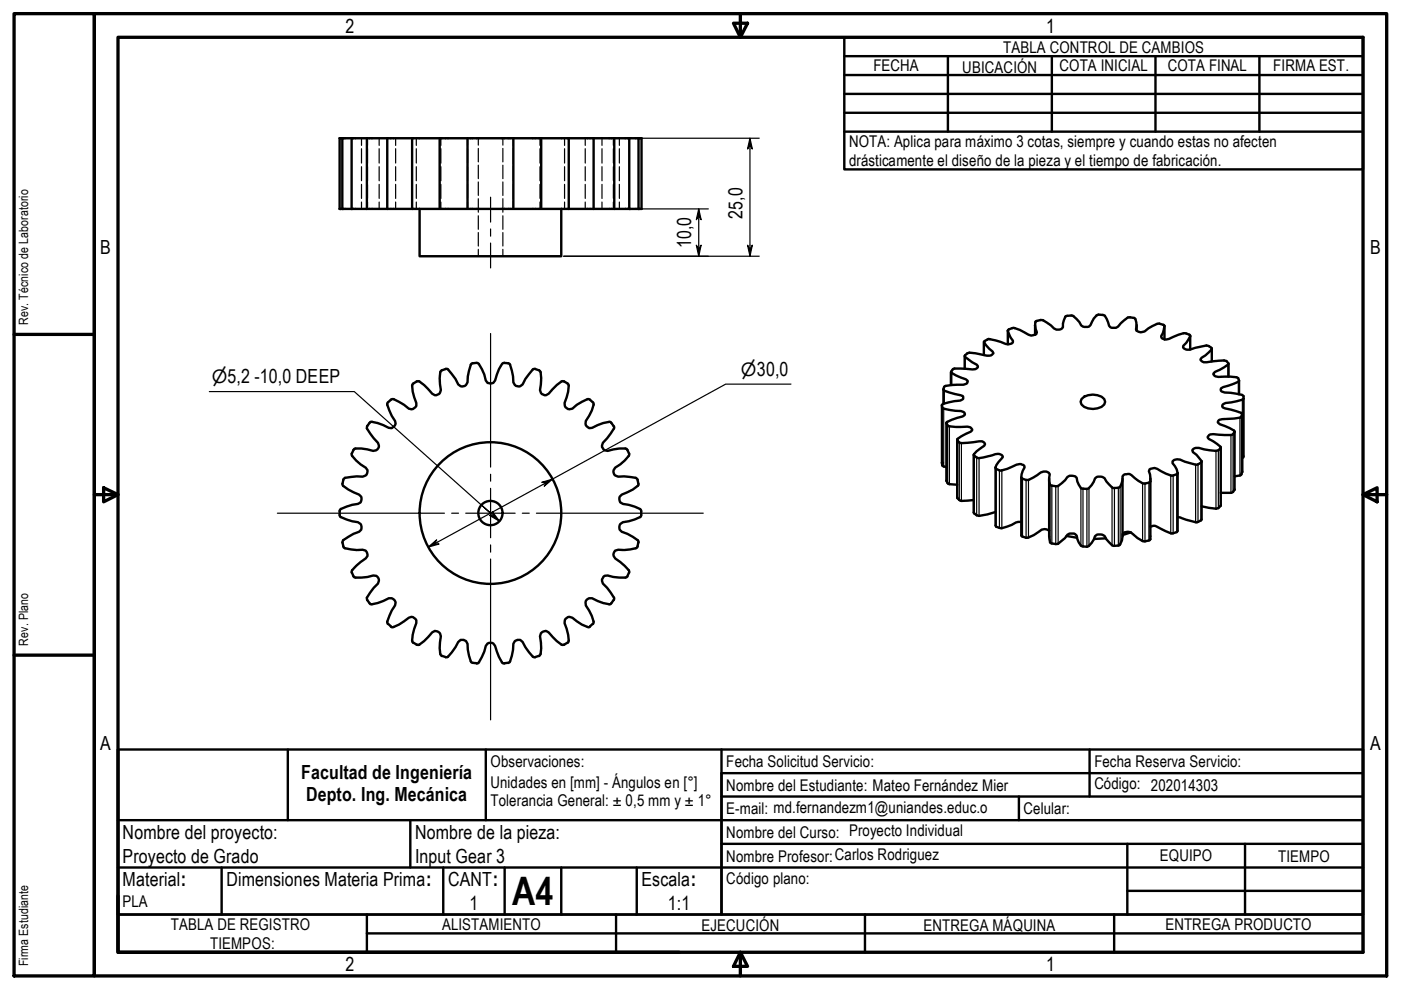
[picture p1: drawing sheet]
<svg xmlns="http://www.w3.org/2000/svg" width="297mm" height="210mm" viewBox="0 0 297 210" stroke-linecap="round" stroke-linejoin="round" font-family="sans-serif">
<!-- layer: Hidden (ISO) -->
<g fill="none" stroke="#000" stroke-width=".25">
<path d="M76.6 29.3v1.5M76.6 31.5v3.1M76.6 35.3v3M76.6 39.1v3M77.9 29.3v1.5M77.9 31.5v3.1M77.9 35.3v3M77.9 39.1v3M80.4 29.3v1.5M80.4 31.5v3.1M80.4 35.3v3M80.4 39.1v3"/>
<path d="M83.9 29.3v1.5M83.9 31.5v3.1M83.9 35.3v3M83.9 39.1v3M88.3 29.3v1.5M88.3 31.5v3.1M88.3 35.3v3M88.3 39.1v3M93.5 29.3v1.5M93.5 31.5v3.1M93.5 35.3v3M93.5 39.1v3"/>
<path d="M99.1 29.3h.1M99.1 29.3v1.5M99.1 31.5v3.1M99.1 35.3v3M99.1 39.1v3M101.4 29.3v1.5M101.4 31.5v2.8M101.4 35v2.9M101.4 38.6v2.8M106.6 29.3v1.5M106.6 31.5v2.8M106.6 35v2.9"/>
<path d="M106.6 38.6v2.8M108.8 29.3h.1M108.8 29.3v1.5M108.8 31.5v3.1M108.8 35.3v3M108.8 39.1v3M114.5 29.3v1.5M114.5 31.5v3.1M114.5 35.3v3M114.5 39.1v3M119.7 29.3v1.5M119.7 31.5v3.1"/>
<path d="M119.7 35.3v3M119.7 39.1v3M124.1 29.3v1.5M124.1 31.5v3.1M124.1 35.3v3M124.1 39.1v3M127.6 29.3v1.5M127.6 31.5v3.1M127.6 35.3v3M127.6 39.1v3M130 29.3v1.5M130 31.5v3.1"/>
<path d="M130 35.3v3M130 39.1v3M131.3 29.3v1.5M131.3 31.5v3.1M131.3 35.3v3M131.3 39.1v3M76.6 42.8v1.5M77.9 42.8v1.5M80.4 42.8v1.5M83.9 42.8v1.5M88.3 42.8v1.5M93.5 42.8v1.5"/>
<path d="M99.1 44.3h.1M99.1 42.8v1.5M101.4 42.1v2.9M101.4 45.8v2.8M101.4 49.3v2.9M101.4 52.9v1.4M106.6 42.1v2.9M106.6 45.8v2.8M106.6 49.3v2.9M106.6 52.9v1.4M108.8 42.8v1.5M114.5 42.8v1.5"/>
<path d="M119.7 42.8v1.5M124.1 42.8v1.5M127.6 42.8v1.5M130 42.8v1.5M131.3 42.8v1.5"/>
</g>
<!-- layer: Visible (ISO) -->
<g fill="none" stroke="#000" stroke-width=".51">
<path d="M72 29.3h64v15h-64zM72.6 29.3v15M74.5 29.3v15M77.8 29.3v15M82.1 29.3v15M87.4 29.3v15M93.2 29.3v15M99.1 29.3v15M108.8 29.3v15M114.7 29.3v15M120.6 29.3v15M125.9 29.3v15"/>
<path d="M130.2 29.3v15M133.4 29.3v15M135.4 29.3v15M89 44.3v10h30v-10M93.7 78.5l-.2 .1a7.8 7.8 0 0 0 0 4.1 1.12 1.12 0 0 1-.7 1 1.12 1.12 0 0 1-1.2-.2 8.3 8.3 0 0 0-3-2.7l-.3 .1M94.5 78.2l-.8 .3M100.2 77l-.3 .1a9.8 9.8 0 0 0-.8 4 1.13 1.13 0 0 1-.8 .8 1.13 1.13 0 0 1-1.1-.4 11.7 11.7 0 0 0-2.4-3.3h-.3M101.1 76.9l-.9 .1M101.1 76.9l.2 .1a8.3 8.3 0 0 1 1.7 3.7 1.08 1.08 0 0 0 1 .6 1.08 1.08 0 0 0 1-.6 8.3 8.3 0 0 1 1.6-3.7l.3-.1M106.9 76.9l.3 .1a.85 .85 0 0 1 .9 .3l.7 2.5v1.3a1.14 1.14 0 0 0 2 .4 10.1 10.1 0 0 1 2.4-3.3h.3M113.5 78.2l1 .4a7.8 7.8 0 0 1 0 4.1 1.12 1.12 0 0 0 .7 1 1.12 1.12 0 0 0 1.1-.2 8.3 8.3 0 0 1 3-2.7l.3 .1M201.6 78.9v2.7"/>
<path d="M204.5 75.5v2.6M208.6 72.5v2.8M213.7 70.1v2.9M219.5 68.9v2.1M241 68.9v1.2M246.9 69.1l-.3 1.5-.4 .7a1.17 1.17 0 0 0 1.6 .6 9.7 9.7 0 0 1 3.5-1.3l1 .5a4.9 4.9 0 0 1-1.4 2.2 .66 .66 0 0 0 .8 .8h.6l3.5-.8 .5 .1 .6 .5a5.4 5.4 0 0 1-2.1 2l-.2 .5a1.28 1.28 0 0 0 1.2 .4l2.5-.3 1.2-.1 .5 .2 .4 .4-.1 .3-1.7 1.1-1 .4-.4 .5 .5 .5 .6 .1h2.6l1.2 .1 .4 .2 .2 .5-.1 .2-3.7 1.4a.49 .49 0 0 0 .2 .7l.6 .2a12 12 0 0 1 3.8 .7l.2 .1v12.7l-.3 .3M246.9 69.1l-.1-.2a2.09 2.09 0 0 0-2.5 .2l-.8 .5a1.85 1.85 0 0 1-2.3 .7l-.3-.5a3.1 3.1 0 0 0-.3-2.3l-1.5-.2-1.5 1.3-.6 .7-.7 .2a1 1 0 0 1-1.2-.4 4.1 4.1 0 0 0-1-2.3 1.59 1.59 0 0 0-2.2 .7l-.7 1.4a1.44 1.44 0 0 1-2.3-.6l-1.5-1.4a1.95 1.95 0 0 0-1.5 .3l-.5 1.4v.8a1.33 1.33 0 0 1-1.9 .2l-1.5-1.2a1.95 1.95 0 0 0-2.4-.3 3.1 3.1 0 0 0 .2 2.4 1.08 1.08 0 0 1-1.2 .7l-.5-.2a7 7 0 0 0-3.5-1.4l-.9 .3a3.9 3.9 0 0 0 1.1 2.3 1.01 1.01 0 0 1-1.6 .7l-1-.4-2.6-.6-.9 .5a4.4 4.4 0 0 0 1.7 2.1l.2 .4-.1 .1a1.14 1.14 0 0 1-1.3 .4 10.1 10.1 0 0 0-4.1-.5l-.5 .4v.4l2.5 1.6 .2 .5a1.18 1.18 0 0 1-1.1 .5l-2.6-.2-1.5 .1-.4 .8 1 .6 2.1 .8 .4 .3-.2 .6-.7 .3h-2.6l-1.2 .2-.3 .3-.2 .4 .2 .3 4 1.2v.6l-.6 .3a11.6 11.6 0 0 0-3.8 .9l-.1 .1M246.9 69.1v2.9M252.3 71.2v2.9M256.9 73.9v2.7M260.5 77.1v2.8M74.5 96.2v.2a7.9 7.9 0 0 0 3 2.8 1.08 1.08 0 0 1 0 1.6l-.6 .3a9.2 9.2 0 0 0-4 .4l-.3 1.1"/>
<path d="M75 95.4l-.4 .8M78.4 89.6l-.6 1a9.5 9.5 0 0 0 2.3 3.3l.2 .6a1.09 1.09 0 0 1-.5 1l-.7 .1a8.3 8.3 0 0 0-4-.4l-.2 .2M82.2 85.3l-.1 .2a9.7 9.7 0 0 0 1.7 3.8 1.09 1.09 0 0 1-.2 1.1 1.09 1.09 0 0 1-1.2 .3 8.5 8.5 0 0 0-3.9-1.3l-.1 .2M82.9 84.7l-.6 .6M88.4 80.9l-1 .6a7.7 7.7 0 0 0 .9 3.9 1.14 1.14 0 0 1-1.6 1.2 8.8 8.8 0 0 0-3.6-2l-.2 .1M119.6 80.9l.9 .6a7.7 7.7 0 0 1-.8 3.9 1.16 1.16 0 0 0 1.6 1.2 8.2 8.2 0 0 1 3.5-2l.3 .1M125.1 84.7l.6 .6M125.7 85.3l.2 .2a7.6 7.6 0 0 1-1.7 3.8 1.09 1.09 0 0 0 .2 1.1 1.09 1.09 0 0 0 1.1 .3 8.5 8.5 0 0 1 3.9-1.3l.7 .9M130.1 90.3l.1 .3a11.5 11.5 0 0 1-2.4 3.3l-.2 .9a1.18 1.18 0 0 0 1.2 .8 8.3 8.3 0 0 1 4-.4l.2 .2M133 95.4l.4 .8M133.4 96.2v.2a7.9 7.9 0 0 1-3 2.8 1.08 1.08 0 0 0 0 1.6l.7 .3a8.8 8.8 0 0 1 4 .4l.1 .2M199.7 85.9v12.2l.1 .7 .9 .2"/>
<path d="M199.7 85.9l.1 .7 4.5 .7a.49 .49 0 0 1 .2 .7l-.4 .3-2.3 .7-1.1 .6v.2l.3 .5 .3 .1 3.8 .1a1.07 1.07 0 0 1 1 .5l-.3 .5a7.7 7.7 0 0 0-2.9 1.7l.5 .6 .4 .2 3.8-.4a1.07 1.07 0 0 1 1.2 .4l.1 .2-.2 .3a5.2 5.2 0 0 0-2.3 2l.9 .6 3.2-.6a1.34 1.34 0 0 1 2.1 .4l-.3 .4a2.91 2.91 0 0 0-1.2 2 1.48 1.48 0 0 0 1.3 .4l2.2-.7a2.26 2.26 0 0 1 2.4-.4l.2 .5-.6 1.5-.1 .7M200 82.6v3M200.7 89.6v12.4l.3 .6 1.9 .2M202.9 93.3v12.2l.5 .5 .4 .2 2.6-.2M206.4 96.4v12.3a1.43 1.43 0 0 0 1.2 .7l3.5-.8M211.1 99.2v12.2l.1 .3a2.17 2.17 0 0 0 2.3 0l1-.4a2.57 2.57 0 0 1 2-.6M229.3 84.6a3.5 3.5 0 0 1 4.8 0l.2 .6a2.29 2.29 0 0 1-2.6 1.5 2.29 2.29 0 0 1-2.6-1.5zM254.8 97.9v12.2a1.56 1.56 0 0 1-1.3 .6l-3.8-1.1M258.8 94.9v12.3a1.09 1.09 0 0 1-1 .7l-3-.5M261.7 91.5v12.4l-.3 .4-.4 .2h-2.2M262.7 80.7v2.9M263.4 87.8v12.2l-.3 .7-1.4 .3"/>
<path d="M263.7 84.5l-.3 .2-2.4 .6-1.2 .1-.5 .3a.46 .46 0 0 0 0 .7l2.8 .8 1.2 .5-.1 .6-.3 .3-3.8 .3-.5 .1-.3 .3v.3l.3 .4 2.1 .8 .9 .5 .1 .3-.3 .4-.4 .2-4.4-.1-.5 .5-.1 .1 .3 .4a6.6 6.6 0 0 1 2.5 1.8 1.09 1.09 0 0 1-1 .7l-2.5-.3a2.24 2.24 0 0 0-2.3-.1l-.2 .3 .1 .4a5.5 5.5 0 0 1 1.9 2.1 1.56 1.56 0 0 1-1.3 .5l-2.3-.6a2.09 2.09 0 0 0-2.4-.3l-.2 .2v.4l.9 1.3 .2 .8M72.6 102.6v.2a9 9 0 0 0 3.5 2.1 1.09 1.09 0 0 1 .5 1 1.09 1.09 0 0 1-.7 .9 8.8 8.8 0 0 0-3.8 1.3v1.4a10.4 10.4 0 0 0 3.8 1.2l.7 .7a1.15 1.15 0 0 1-.5 1.3 9 9 0 0 0-3.5 2.1v.2M72.6 115l.1 .3a.91 .91 0 0 0 .5 .9l2.4 .4h1.3l.6 .1 .4 .9v.3l-.4 .5a9.6 9.6 0 0 0-3 2.7v.3M135.2 101.7l.1 .9M135.2 115.9l-.1 .2a8.8 8.8 0 0 1-4 .5l-.7 .1-.2 .3a1.03 1.03 0 0 0 .2 1.4 9.6 9.6 0 0 1 3 2.7v.3M135.3 115l-.1 .9M135.4 102.6v.2a8.7 8.7 0 0 1-3.6 2.1 1.09 1.09 0 0 0-.5 1 1.09 1.09 0 0 0 .8 .9 7.9 7.9 0 0 1 3.8 1.3v1.4a9.3 9.3 0 0 1-3.8 1.2l-.7 .7a1.15 1.15 0 0 0 .4 1.3 8.7 8.7 0 0 1 3.6 2.1v.2M216.5 101.3l.1 12.4a2.15 2.15 0 0 0 2.6-.3l1-.6a1.77 1.77 0 0 1 2.2-.3M222.4 101.4v12.3l.2 1.3a1.73 1.73 0 0 0 2.5-.3l.7-.6 .5-.7 .8-.3a1.05 1.05 0 0 1 1.2 .5 2.63 2.63 0 0 0 1.3 2.3h.8a2.14 2.14 0 0 0 1.5-1.5l.3-.7a1.49 1.49 0 0 1 2.4 .6l1.4 1.4a1.48 1.48 0 0 0 1.5-.3l.4-.8 .1-.9v-12.2M226.1 113.6l2.2 .4M234.4 114.1l-2.4 .2M239.8 112.9l-1.8 .5"/>
<path d="M243.9 101.4v12.9a1.55 1.55 0 0 1-1.6 .4l-1.1-.6-.9-.8a1.48 1.48 0 0 0-2.3 0M249.7 100.3l-.2 .3a1.92 1.92 0 0 1-2.3-.2l-1-.5a2 2 0 0 0-2.5-.4l-.1 .4a3.4 3.4 0 0 1 .2 2.4h-.2a1.89 1.89 0 0 1-2.2-.3l-1.5-1.3-.8-.2a1.08 1.08 0 0 0-1.1 .5 3.7 3.7 0 0 1-.6 2.3l-1.4 .2a5.8 5.8 0 0 1-1.8-2.1l-.8-.3a1.29 1.29 0 0 0-1.2 .3 3.4 3.4 0 0 1-1.8 2.3l-1-.1a3.6 3.6 0 0 1-1.1-2.3 1.5 1.5 0 0 0-2.5 .5l-.7 .7a1.89 1.89 0 0 1-2.5 .3l-.2-.8 .2-1.4a1.3 1.3 0 0 0-1.9-.4 7.6 7.6 0 0 1-2.9 1.6l-1.2-.4-.1-.1M249.7 100.3l-.1 12.4-1.1 .4-3.6-1.6-1 .2M74.6 121.4l.3 .8M74.9 122.2l.2 .2a9.2 9.2 0 0 0 4-.4l.7 .1a1.14 1.14 0 0 1 .3 1.6 8.7 8.7 0 0 0-2.3 3.3l.6 .9M78.4 127.9l.1 .2a8.5 8.5 0 0 0 3.9-1.3 1.11 1.11 0 0 1 1.2 .4 1.11 1.11 0 0 1 .2 1.2 10.1 10.1 0 0 0-1.7 3.7l.1 .2M82.3 132.2l.6 .6M82.9 132.9l.2 .1a8.8 8.8 0 0 0 3.6-2l.5-.2h.4a1.1 1.1 0 0 1 .7 1.3 8 8 0 0 0-.9 4l.2 .2M87.6 136.2l.8 .5M88.3 136.7l.3 .1a8.3 8.3 0 0 0 3-2.7 1.11 1.11 0 0 1 1.2-.2 1.11 1.11 0 0 1 .7 1 7.4 7.4 0 0 0 0 4l.2 .2M93.7 139.1l.8 .2M94.5 139.4h.3a10 10 0 0 0 2.4-3.3l.5-.4h.3a1.14 1.14 0 0 1 1.1 .8 9 9 0 0 0 .8 3.9l.3 .2"/>
<path d="M113.5 139.4h-.3a8.8 8.8 0 0 1-2.4-3.3l-.5-.4h-.3a1.15 1.15 0 0 0-1.2 .8 9 9 0 0 1-.8 3.9l-.2 .2M114.3 139.1l-.9 .2M119.6 136.7l-.3 .1a8.3 8.3 0 0 1-3-2.7 1.11 1.11 0 0 0-1.2-.2 1.11 1.11 0 0 0-.6 1 7.4 7.4 0 0 1 0 4l-.2 .2M120.3 136.3l-.7 .4M125.1 132.9l-.3 .1a8.2 8.2 0 0 1-3.5-2l-.9-.2a1.1 1.1 0 0 0-.7 1.3 8 8 0 0 1 .8 4l-.2 .2M125.7 132.3l-.6 .5M130.1 127.2l-.7 .9a8.5 8.5 0 0 1-3.9-1.3 1.11 1.11 0 0 0-1.1 .4 1.11 1.11 0 0 0-.2 1.2 7.7 7.7 0 0 1 1.7 3.7l-.2 .2M133 122.2l-.2 .2a9.2 9.2 0 0 1-4-.4l-.6 .1-.2 .2a1.11 1.11 0 0 0-.2 1.4 10.4 10.4 0 0 1 2.4 3.3l-.1 .2M133.4 121.4l-.4 .8M100.2 140.5l.9 .1M101.1 140.7l.2-.1a9.4 9.4 0 0 0 1.7-3.7 1.08 1.08 0 0 1 1-.6 1.08 1.08 0 0 1 1 .6 9.4 9.4 0 0 0 1.6 3.7l.3 .1M107.7 140.5l-.8 .1"/>
<circle cx="104" cy="108.8" r="2.57"/>
<circle cx="104" cy="108.8" r="15"/>
</g>
<g fill="#000">
<circle cx="72" cy="29.3" r=".25"/>
<circle cx="72.6" cy="29.3" r=".25"/>
<circle cx="74.5" cy="29.3" r=".25"/>
<circle cx="133.4" cy="29.3" r=".25"/>
<circle cx="135.4" cy="29.3" r=".25"/>
<circle cx="72" cy="44.3" r=".25"/>
<circle cx="72.6" cy="44.3" r=".25"/>
<circle cx="74.5" cy="44.3" r=".25"/>
<circle cx="133.4" cy="44.3" r=".25"/>
<circle cx="135.4" cy="44.3" r=".25"/>
<circle cx="199.7" cy="98.1" r=".25"/>
<circle cx="263.4" cy="97" r=".25"/>
</g>
<!-- layer: Visible Narrow (ISO) -->
<g fill="none" stroke="#000" stroke-width=".25">
<path d="M201.8 79.1v2.5M204.6 75.7v2.4M208.7 72.6v2.7M213.7 70.1v2.9M246.9 69.1v2.9M252.3 71.3v2.8M256.9 74.1v2.5M260.3 77.3v2.6M199.7 85.9v12.2M199.8 86.4v12.3M200.1 86.6v12.3M200.2 82.8v2.8"/>
<path d="M200.7 89.8v12.2M200.9 90.2v12.3M201.3 90.4v12.3M203 93.4v12.2M203.4 93.8v12.2M203.8 94v12.2M206.6 96.6v12.3M207.1 97v12.3M207.6 97.1v12.3M211.2 99.4v12.3M211.9 99.7v12.2M212.4 99.7v12.3"/>
<path d="M253.5 98.5v12.2M254 98.5v12.2M254.6 98.1v12.2M257.8 95.6v12.3M258.3 95.5v12.2M258.8 95v12.3M261 92.2v12.3M261.4 92v12.3M261.7 91.6v12.3M262.6 80.9v2.6M262.9 88.6v12.2M263.2 88.3v12.3"/>
<path d="M263.3 87.9v12.2M263.4 84.7v12.3M216.8 101.5v12.3M217.6 101.8v12.2M218.1 101.8v12.2M222.6 102.8v12.2M223 103v12.2M223.8 103.1v12.3M224.3 103v12.3M229.2 103.5v12.2M229.6 103.6v12.3M230.4 103.7v12.2"/>
<path d="M230.9 103.5v12.2M235.8 103.3v12.3M236.3 103.5v12.2M237.1 103.4v12.3M237.5 103.2v12.2M242.3 102.5v12.2M242.8 102.5v12.3M243.6 102.3v12.3M243.9 102.1v12.2M248.2 100.8v12.3M248.7 100.8v12.3M249.5 100.6v12.2"/>
</g>
<!-- layer: Title (ISO) -->
<g fill="none" stroke="#000" stroke-width=".51">
<path d="M179 7.9h110v28h-110zM179 19.9h110M179 15.9h110M179 11.9h110M201 11.9v16M223 11.9v16M245 11.9v16M267 11.9v16M179 23.9h110M179 27.9h110M25 158.9h264v35h-136v-30h136M25 158.9v35h128v-35"/>
<path d="M25 158.9v35M61 158.9v15M103 158.9v15M231 158.9v10M25 173.9h264M87 173.9v10M153 178.9h136v15M153 168.9h136M216 168.9v5M239 178.9v15M264 178.9v15M25 193.9h264v8h-264z"/>
<path d="M25 183.9h264M47 183.9v10M77.8 193.9v8M77.8 197.9h211.2M94 183.9v10M107 183.9v10M119 183.9v10M130.6 193.9v8M135 183.9v10M183.4 193.9v8M236.2 193.9v8M239 188.9h50"/>
</g>
<!-- layer: Border (ISO) -->
<g fill="none" stroke="#000" stroke-width=".7">
<path d="M3 2.9h17v204h-17zM20 2.9h274v204h-274zM25 7.9h264v194h-264zM155.5 4.9h3l-1.5 3zM157 2.9v5M3 70.9h17M20 104.9h5M22 103.4l3 1.5-3 1.5zM289 104.9l3-1.5v3zM289 104.9h5M3 138.9h17M25 189.9v12h119"/>
<path d="M157 201.9l1.5 3h-3zM157 201.9v5"/>
</g>
<!-- layer: Centerline (ISO) -->
<path d="M104 41.8v5.3M104 48.5v1.6M104 51.5v5.3" fill="none" stroke="#000" stroke-width=".25"/>
<!-- layer: Center Mark (ISO) -->
<path d="M104 70.7v28.3M58.8 108.8h35.4M95.8 108.8h1.4M98.7 108.8h10.5M104 100.6v1.4M104 103.5v10.5M104 115.5v1.6M104 118.5v34.1M110.7 108.8h1.5M113.7 108.8h35.4" fill="none" stroke="#000" stroke-width=".25"/>
<!-- layer: Dimension (ISO) -->
<path d="M106.9 29.3h54.1M159 29.3l.5 2.3-.5-.8-.5 .8zM159 29.3v25M106.9 44.3h43.3M119.5 54.3h41.5M147.6 52l.5 .8 .6-.8-.6 2.3zM148.1 44.3l.6 2.3-.6-.8-.5 .8zM148.1 44.3v10M158.5 52l.5 .8 .5-.8-.5 2.3zM167.7 81.4h-13.8l-63.1 34.6M90.8 116l1.8-1.5-.5 .8 1 .1zM114.9 102.3l2.3-.7-1.8 1.5 .4-.8z" fill="none" stroke="#000" stroke-width=".25"/>
<g fill="#000">
<path d="M159 29.3l.5 2.3-.5-.8-.5 .8z" fill-rule="evenodd"/>
<path d="M147.6 52l.5 .8 .6-.8-.6 2.3z" fill-rule="evenodd"/>
<path d="M148.1 44.3l.6 2.3-.6-.8-.5 .8z" fill-rule="evenodd"/>
<path d="M158.5 52l.5 .8 .5-.8-.5 2.3z" fill-rule="evenodd"/>
<path d="M90.8 116l1.8-1.5-.5 .8 1 .1z" fill-rule="evenodd"/>
<path d="M114.9 102.3l2.3-.7-1.8 1.5 .4-.8z" fill-rule="evenodd"/>
</g>
<!-- layer: Symbol (ISO) -->
<path d="M44.4 83h30.7l29 25.9-2.1-1.9M104.1 108.9l1.8 1.6M104.4 108.5l1.5 2-2.1-1.2 .9 .1z" fill="none" stroke="#000" stroke-width=".25"/>
<path d="M104.4 108.5l1.5 2-2.1-1.2 .9 .1z" fill-rule="evenodd" fill="#000"/>
<text font-size="8.3" x="108.6" y="191.9">A4</text>
<g font-size="4.1">
<text x="73.3" y="6.9">2</text>
<text x="221.8" y="6.9">1</text>
<text x="157.4" y="46.5" transform="rotate(-90 157.4 46.5)">25,0</text>
<text x="21.2" y="53.9">B</text>
<text x="146.6" y="52.7" transform="rotate(-90 146.6 52.7)">10,0</text>
<text x="290.5" y="53.9">B</text>
<text x="21.2" y="158.9">A</text>
<text x="290.5" y="158.9">A</text>
<text x="63.9" y="165.1">Facultad de Ingeniería</text>
<text x="64.9" y="169.8">Depto. Ing. Mecánica</text>
<text x="26" y="177.9">Nombre del proyecto:</text>
<text x="88" y="177.9">Nombre de la pieza:</text>
<text x="26" y="183">Proyecto de Grado</text>
<text x="88" y="183">Input Gear 3</text>
<text x="26" y="187.9">Material:</text>
<text x="48" y="187.9">Dimensiones Materia Prima:</text>
<text x="95" y="187.9">CANT:</text>
<text x="136" y="187.9">Escala:</text>
<text x="99.6" y="192.9">1</text>
<text x="141.6" y="192.9">1:1</text>
<text x="73.3" y="205.9">2</text>
<text x="221.8" y="205.9">1</text>
</g>
<g font-size="3.9">
<text x="44.9" y="81.3">⌀5,2 -10,0 DEEP</text>
<text x="157.1" y="79.7">⌀30,0</text>
</g>
<g font-size="3.4">
<text x="212.7" y="11.1">TABLA CONTROL DE CAMBIOS</text>
<text x="185.2" y="15.1">FECHA</text>
<text x="204" y="15.5">UBICACIÓN</text>
<text x="224.6" y="15.1">COTA INICIAL</text>
<text x="247.6" y="15.1">COTA FINAL</text>
<text x="269.9" y="15.1">FIRMA EST.</text>
<text x="180" y="31.2">NOTA: Aplica para máximo 3 cotas, siempre y cuando estas no afecten</text>
<text x="180" y="35.2">drásticamente el diseño de la pieza y el tiempo de fabricación.</text>
<text x="104" y="167.1">Unidades en [mm] - Ángulos en [°]</text>
<text x="104" y="162.7">Observaciones:</text>
<text x="154" y="167.6">Nombre del Estudiante: Mateo Fernández Mier</text>
<text x="154" y="162.7">Fecha Solicitud Servicio:</text>
<text x="232" y="167.3">Código: 202014303</text>
<text x="232" y="162.7">Fecha Reserva Servicio:</text>
<text x="104" y="170.8">Tolerancia General: ± 0,5 mm y ± 1°</text>
<text x="154" y="172.6">E-mail: md.fernandezm1@uniandes.educ.o</text>
<text x="217" y="172.6">Celular:</text>
<text x="154" y="177.6">Nombre del Curso: Proyecto Individual</text>
<text x="154" y="182.7">Nombre Profesor:Carlos Rodriguez</text>
<text x="245.9" y="182.6">EQUIPO</text>
<text x="271" y="182.7">TIEMPO</text>
<text x="154" y="187.4">Código plano:</text>
<text x="26" y="192.4">PLA</text>
<text x="36.2" y="197.2">TABLA DE REGISTRO</text>
<text x="93.7" y="197.1">ALISTAMIENTO</text>
<text x="148.7" y="197.5">EJECUCIÓN</text>
<text x="195.8" y="197.4">ENTREGA MÁQUINA</text>
<text x="247.1" y="197.1">ENTREGA PRODUCTO</text>
<text x="44.6" y="201.1">TIEMPOS:</text>
</g>
<g font-size="2.7">
<text x="6" y="68.9" transform="rotate(-90 6 68.9)">Rev. Técnico de Laboratorio</text>
<text x="6" y="136.9" transform="rotate(-90 6 136.9)">Rev. Plano</text>
<text x="6" y="204.9" transform="rotate(-90 6 204.9)">Firma Estudiante</text>
</g>
</svg>
